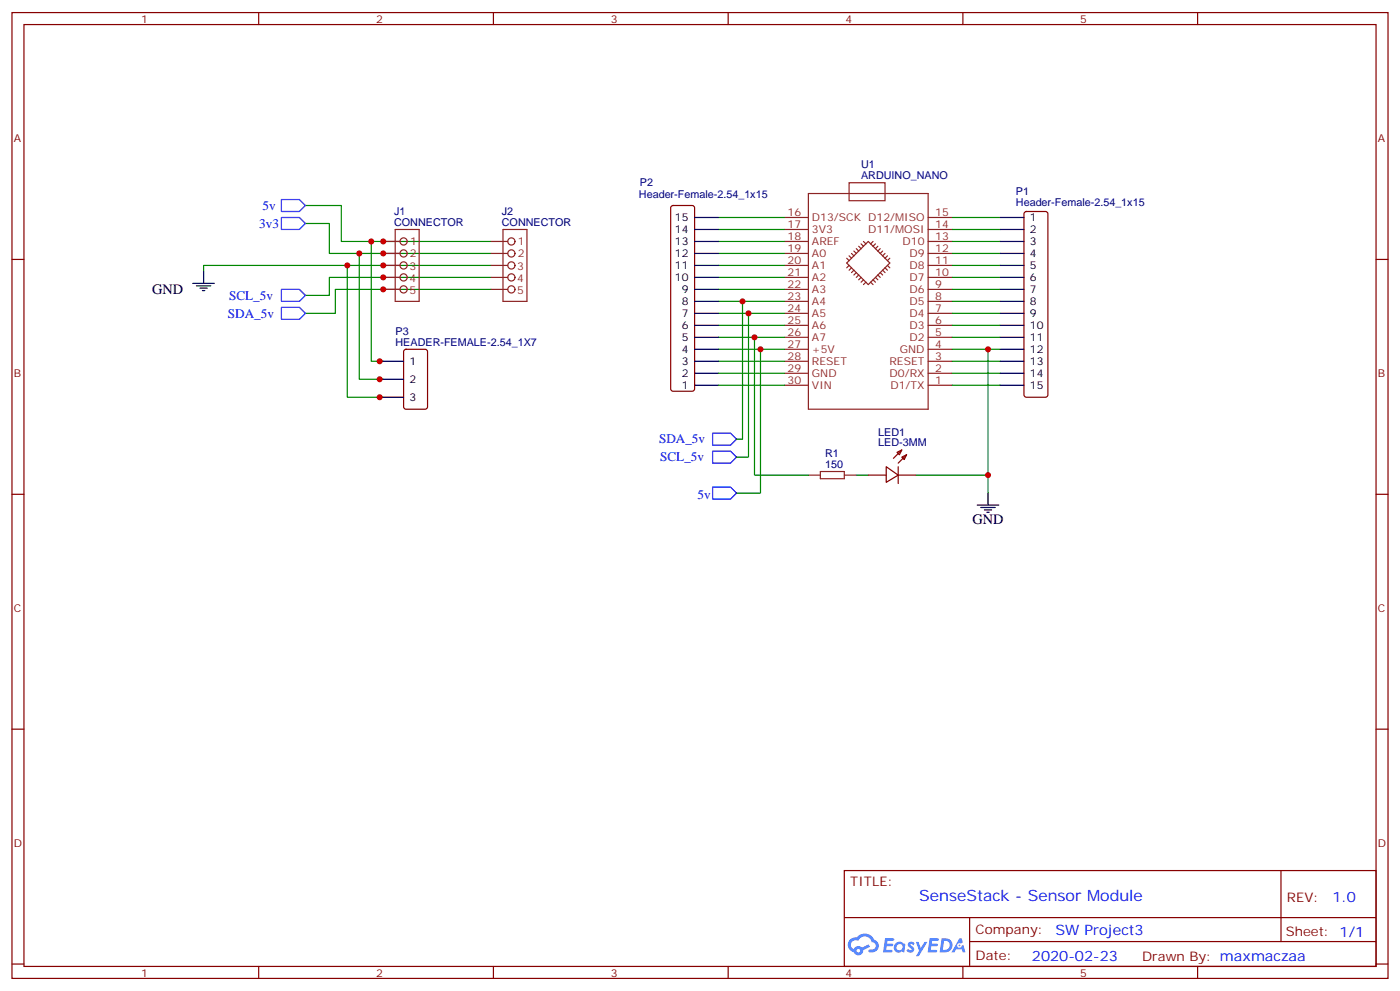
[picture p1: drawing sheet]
<svg xmlns="http://www.w3.org/2000/svg" width="412mm" height="292mm" viewBox="0 0 412 292" stroke-linecap="round" stroke-linejoin="round" font-family="sans-serif">
<g fill="none" stroke="#870000" stroke-width=".35">
<path d="M3.5 3.7h405.4v284.3h-405.4zM7.1 7.2h398.2v277.3h-398.2zM76.2 3.7v3.5M145.3 3.7v3.5M214.5 3.7v3.5M283.6 3.7v3.5M352.8 3.7v3.5M3.5 76.4h3.6M405.3 76.4h3.6M3.5 145.5h3.6M405.3 145.5h3.6M3.5 214.7h3.6"/>
<path d="M405.3 214.7h3.6M248.7 256.3h156.6v28.2h-156.6zM377.3 256.3v20.9M248.7 270.1h156.5M285.6 277.2h119.6M285.6 270.1v14.2M3.5 283.8h3.6M76.2 284.5v3.5M145.3 284.5v3.5M214.5 284.5v3.5M283.6 284.5v3.5M352.8 284.5v3.5"/>
<path d="M405.3 283.8h3.6"/>
</g>
<g fill="#5487ff">
<path d="M267.7 277.5a1.22 1.22 0 0 1 1.7 .2l-.4 .6a.47 .47 0 0 0-.3-.4 .47 .47 0 0 0-.5 .2l.1 .2a1.14 1.14 0 0 1 .8 1.8 1.14 1.14 0 0 1-1.9 0l-.2-.2 .5-.6 .7 .5a.29 .29 0 0 0 .3-.3 .29 .29 0 0 0-.2-.3 1.04 1.04 0 0 1-.6-1.7z"/>
<path d="M260.7 276.2h2.4l.3 .2-.2 .5-1.8 .1-.1 .8h1.5l.3 .4-.3 .4h-1.6l-.2 1.1h1.7l.2 .3-.2 .3-2.6 .1z"/>
<path d="M273.8 276.2h2.4l.3 .2-.1 .5-1.8 .1-.2 .8h1.6l.3 .4-.4 .4-1.6-.1-.1 1.1 1.7 .1 .2 .3-.2 .3-2.6 .1z"/>
<path d="M282.6 276.2h.7l.3 1.3-.6 .3a.69 .69 0 0 0-1 .3 .69 .69 0 0 0 .4 .9 .69 .69 0 0 0 .9-.6l.5-.2 .6 2.2h-.8l-.2-.9h-1.8l-.5 .9h-.8z"/>
<path d="M269.8 277.3h.8l.6 1.8 1.1-1.8h.9l-2.6 4.2h-.8l.9-1.5z"/>
<path d="M277.4 276.2l-.6 4.2h1.3a2.11 2.11 0 0 0 2.5-2.1 2.11 2.11 0 0 0-2.5-2.1zM278.1 277a1.39 1.39 0 0 1 1.7 1.4 1.39 1.39 0 0 1-1.8 1.2h-.3z"/>
<path d="M263.7 277.8a1.54 1.54 0 0 0-.1 2.2 1.54 1.54 0 0 0 2.2 .1l.6 .3 .3-2.3-.2-.3h-.4a1.49 1.49 0 0 0-2.4 0zM264 278.8a.94 .94 0 0 1 1.8 0 .94 .94 0 0 1-1.8 0z"/>
<path d="M250.4 276.6a2.18 2.18 0 0 0 1.1 3.7 1.44 1.44 0 0 0 1.6 .9 1.44 1.44 0 0 0 1.2-1.4l2-1.1-.5-.7-1.9 1a1.47 1.47 0 0 0-2.4 .4 1.39 1.39 0 0 1-.7-1.9 1.39 1.39 0 0 1 2-.5 2.12 2.12 0 0 1 2.2-1.3 2.12 2.12 0 0 1 1.9 1.7 1.14 1.14 0 0 1 1.1 1.4 1.14 1.14 0 0 1-1.7 .7 .43 .43 0 0 0-.5 .4 .43 .43 0 0 0 .4 .5 1.98 1.98 0 0 0 2.5-1.2 1.98 1.98 0 0 0-1.2-2.6 3.1 3.1 0 0 0-5.3-.6l-.9 .1zM252.3 279.9a.55 .55 0 0 1 1.1 0 .55 .55 0 0 1-1.1 0z"/>
<circle cx="282.6" cy="278.3" r=".26"/>
</g>
<g fill="none" stroke="#8c2424" stroke-width=".35">
<path d="M238.1 57h35.3v63.5h-35.3zM250.1 53.8h10.6v5.3h-10.6zM112.9 71.1h4.9M112.9 74.6h4.9M112.9 78.1h4.9M116.4 67.6h7.1v21.1h-7.1zM144.6 71.1h5M144.6 74.6h5M144.6 78.1h5M148.2 67.6h7v21.1h-7zM231.1 67.6h7M231.1 71.1h7"/>
<path d="M231.1 74.6h7M231.1 78.1h7M231.1 64h7M249.4 77.4l6.4-6.3 6.3 6.3-6.3 6.4zM249.4 76l.7 .7M250.1 75.3l.7 .7M250.1 78.1l-.7 .7M250.8 74.6l.7 .7M250.8 78.8l-.7 .8M251.5 73.9l.7 .7M251.5 79.6l-.7 .7M252.2 73.2l.7 .7"/>
<path d="M252.9 72.5l.7 .7M253.6 71.8l.8 .7M254.4 71.1l.7 .7M257.2 71.1l-.7 .7M257.9 71.8l-.7 .7M258.6 72.5l-.7 .7M259.3 73.2l-.7 .7M260 79.6l.7 .7M260 73.9l-.7 .7M260.7 78.8l.7 .8M260.7 74.6l-.7 .7M261.4 78.1l.7 .7"/>
<path d="M261.4 75.3l-.7 .7M262.1 76l-.7 .7M273.4 67.6h7.1M273.4 71.1h7.1M273.4 74.6h7.1M273.4 78.1h7.1M273.4 64h7.1M112.9 81.7h4.9M112.9 85.2h4.9M144.6 81.7h5M144.6 85.2h5M231.1 81.7h7"/>
<path d="M231.1 85.2h7M231.1 88.7h7M231.1 92.3h7M231.1 95.8h7M231.1 99.3h7M252.2 80.3l-.7 .7M252.9 81l-.7 .7M253.6 81.7l-.7 .7M254.4 82.4l-.8 .7M255.1 83.1l-.7 .7M256.5 83.1l.7 .7M257.2 82.4l.7 .7"/>
<path d="M257.9 81.7l.7 .7M258.6 81l.7 .7M259.3 80.3l.7 .7M273.4 81.7h7.1M273.4 85.2h7.1M273.4 88.7h7.1M273.4 92.3h7.1M273.4 95.8h7.1M273.4 99.3h7.1M231.1 102.8h7M231.1 106.4h7M231.1 109.9h7"/>
<path d="M231.1 113.4h7M273.4 102.8h7.1M273.4 106.4h7.1M273.4 109.9h7.1M273.4 113.4h7.1M238.1 139.9h3.6M241.7 138.8h7v2.1h-7zM248.7 139.9h3.5"/>
<circle cx="118.9" cy="74.6" r="1.06"/>
<circle cx="118.9" cy="71.1" r="1.06"/>
<circle cx="118.9" cy="78.1" r="1.06"/>
<circle cx="150.6" cy="71.1" r="1.06"/>
<circle cx="150.6" cy="74.6" r="1.06"/>
<circle cx="150.6" cy="78.1" r="1.06"/>
<circle cx="118.9" cy="85.2" r="1.06"/>
<circle cx="118.9" cy="81.7" r="1.06"/>
<circle cx="150.6" cy="85.2" r="1.06"/>
<circle cx="150.6" cy="81.7" r="1.06"/>
</g>
<g fill="none" stroke="#008700" stroke-width=".35">
<path d="M90 65.8h7v8.8h47.6M90 60.5h10.5v10.6h44.1M102.3 78.1v38.8h10.6M105.8 74.6v37.1h7.1M109.4 71.1v35.3h3.5M144.6 78.1h-84.6v1.8M211.7 64h19.4M211.7 67.6h19.4M211.7 71.1h19.4M211.7 74.6h19.4M211.7 78.1h19.4M280.5 64h14.1"/>
<path d="M280.5 67.6h14.1M280.5 71.1h14.1M280.5 74.6h14.1M280.5 78.1h14.1M144.6 85.2h-45.8v7.1h-8.8M144.6 81.7h-47.6v5.3h-7M211.7 81.7h19.4M211.7 85.2h19.4M211.7 88.7h19.4M211.7 92.3h19.4M211.7 95.8h19.4M211.7 99.3h19.4"/>
<path d="M218.7 88.7v40.6h-1.7M220.5 92.3v42.3h-3.5M222.2 99.3v40.6h15.9M280.5 81.7h14.1M280.5 85.2h14.1M280.5 88.7h14.1M280.5 92.3h14.1M280.5 95.8h14.1M280.5 99.3h14.1M211.7 102.8h19.4M211.7 106.4h19.4M211.7 109.9h19.4"/>
<path d="M211.7 113.4h19.4M224 102.8v42.4h-7M280.5 102.8h14.1M280.5 106.4h14.1M280.5 109.9h14.1M280.5 113.4h14.1M291 102.8v42.4M252.2 139.9h3.6M269.9 139.9h21.1"/>
</g>
<g fill="none" stroke="#000" stroke-width=".35">
<path d="M60 79.9v3.5M204.6 64h7.1M204.6 67.6h7.1M204.6 71.1h7.1M204.6 74.6h7.1M204.6 78.1h7.1M294.6 64h7M294.6 67.6h7M294.6 71.1h7M294.6 74.6h7M294.6 78.1h7M56.8 83.4h6.3"/>
<path d="M57.9 84.1h4.2M58.9 84.8h2.1M59.6 85.5h.7M204.6 81.7h7.1M204.6 85.2h7.1M204.6 88.7h7.1M204.6 92.3h7.1M204.6 95.8h7.1M204.6 99.3h7.1M294.6 81.7h7M294.6 85.2h7M294.6 88.7h7"/>
<path d="M294.6 92.3h7M294.6 95.8h7M294.6 99.3h7M111.8 106.4h7.1M111.8 111.7h7.1M111.8 116.9h7.1M204.6 102.8h7.1M204.6 106.4h7.1M204.6 109.9h7.1M204.6 113.4h7.1M294.6 102.8h7M294.6 106.4h7"/>
<path d="M294.6 109.9h7M294.6 113.4h7M287.9 148.7h6.3M288.9 149.4h4.3M290 150.1h2.1M290.7 150.8h.7M291 145.2v3.5"/>
</g>
<path d="M82.9 58.7h5.3l1.8 1.8-1.8 1.8h-5.3zM82.9 64h5.3l1.8 1.8-1.8 1.8h-5.3zM82.9 85.2h5.3l1.8 1.8-1.8 1.7h-5.3zM82.9 90.5h5.3l1.8 1.8-1.8 1.7h-5.3zM209.9 132.8h5.3l1.8 1.8-1.8 1.7h-5.3zM209.9 127.5h5.3l1.8 1.8-1.8 1.8h-5.3zM209.9 143.4h5.3l1.8 1.8-1.8 1.7h-5.3z" fill="none" stroke="#00f" stroke-width=".35"/>
<path d="M197.8 60.7l.5-.2h5.6l.5 .2 .2 .5v53.3l-.2 .5-.5 .2h-5.6l-.5-.3-.2-.4v-53.3zM301.9 62.5l.4-.2h5.7l.5 .2 .2 .5v53.2l-.3 .5-.4 .2h-5.7l-.5-.2-.2-.5v-53.2zM119.1 103l.5-.2h5.6l.7 .5v16.5l-.4 .6-5.9 .1-.7-.5v-16.5zM255.8 139.9h5.3M261.1 137.4l3.5 2.5-3.5 2.1zM264.2 133.2l1.4-.7-.7 1.4zM264.6 139.9h5.3M264.6 137.4v4.9M265.6 134.6l1.5-.7-.8 1.4zM265.6 132.5l-2.4 2.4M267.1 133.9l-2.5 2.4" fill="none" stroke="#870000" stroke-width=".35"/>
<g fill="#c00">
<circle cx="291" cy="139.9" r=".88"/>
<circle cx="102.3" cy="78.1" r=".88"/>
<circle cx="109.4" cy="71.1" r=".88"/>
<circle cx="224" cy="102.8" r=".88"/>
<circle cx="105.8" cy="74.6" r=".88"/>
<circle cx="220.5" cy="92.3" r=".88"/>
<circle cx="218.7" cy="88.7" r=".88"/>
<circle cx="111.8" cy="116.9" r=".88"/>
<circle cx="111.8" cy="111.7" r=".88"/>
<circle cx="111.8" cy="106.4" r=".88"/>
<circle cx="222.3" cy="99.3" r=".88"/>
<circle cx="291" cy="102.8" r=".88"/>
<circle cx="112.9" cy="71.1" r=".88"/>
<circle cx="112.9" cy="74.6" r=".88"/>
<circle cx="112.9" cy="78.1" r=".88"/>
<circle cx="112.9" cy="81.7" r=".88"/>
<circle cx="112.9" cy="85.2" r=".88"/>
</g>
<text font-size="4.6" fill="#00f" x="270.8" y="265.3">SenseStack - Sensor Module</text>
<g font-size="4.2">
<text x="44.8" y="86.6">GND</text>
<text x="286.5" y="154.3">GND</text>
</g>
<g font-size="4.2" fill="#00f">
<text x="392.5" y="265.6">1.0</text>
<text x="310.9" y="275.1">SW Project3</text>
<text x="304" y="282.9">2020-02-23</text>
</g>
<g font-size="3.9" fill="#00f">
<text x="77.3" y="61.8">5v</text>
<text x="76.4" y="67.1">3v3</text>
<text x="67.5" y="88.2">SCL_5v</text>
<text x="67.1" y="93.5">SDA_5v</text>
<text x="194.1" y="130.5">SDA_5v</text>
<text x="194.5" y="135.8">SCL_5v</text>
<text x="205.5" y="146.9">5v</text>
</g>
<g font-size="3.9" fill="#800">
<text x="250.5" y="260.9">TITLE:</text>
<text x="379.1" y="265.6">REV:</text>
<text x="287.4" y="275.1">Company:</text>
<text x="378.7" y="275.7">Sheet: 1/1</text>
<text x="287.4" y="282.8">Date:</text>
<text x="336.4" y="282.8">Drawn By: maxmaczaa</text>
</g>
<g font-size="3.2" fill="#800">
<text x="41.6" y="6.7">1</text>
<text x="110.8" y="6.7">2</text>
<text x="179.9" y="6.7">3</text>
<text x="249.1" y="6.7">4</text>
<text x="318.2" y="6.7">5</text>
<text x="4.1" y="41.8">A</text>
<text x="405.9" y="41.8">A</text>
<text x="4.1" y="110.9">B</text>
<text x="405.9" y="110.9">B</text>
<text x="4.1" y="180.1">C</text>
<text x="405.9" y="180.1">C</text>
<text x="4.1" y="249.2">D</text>
<text x="405.9" y="249.2">D</text>
<text x="41.6" y="287.5">1</text>
<text x="110.8" y="287.5">2</text>
<text x="179.9" y="287.5">3</text>
<text x="249.1" y="287.5">4</text>
<text x="318.2" y="287.5">5</text>
</g>
<g font-size="3.2" fill="#000080">
<text x="253.7" y="52.7">ARDUINO_NANO</text>
<text x="253.7" y="49.5">U1</text>
<text x="188.2" y="58.2">Header-Female-2.54_1x15</text>
<text x="188.5" y="54.6">P2</text>
<text x="299.3" y="57.5">P1</text>
<text x="116.1" y="63.3">J1</text>
<text x="147.8" y="63.3">J2</text>
<text x="299.3" y="60.7">Header-Female-2.54_1x15</text>
<text x="116.1" y="66.5">CONNECTOR</text>
<text x="147.8" y="66.5">CONNECTOR</text>
<text x="116.5" y="101.8">HEADER-FEMALE-2.54_1X7</text>
<text x="116.5" y="98.6">P3</text>
<text x="258.7" y="131.4">LED-3MM</text>
<text x="258.7" y="128.2">LED1</text>
<text x="243.1" y="137.8">150</text>
<text x="243.1" y="134.6">R1</text>
</g>
<g font-size="3.2">
<text x="198.8" y="65.1">15</text>
<text x="303.4" y="65.1">1</text>
<text x="198.8" y="68.6">14</text>
<text x="303.4" y="68.6">2</text>
<text x="198.8" y="75.7">12</text>
<text x="198.8" y="72.1">13</text>
<text x="303.4" y="72.1">3</text>
<text x="303.4" y="75.7">4</text>
<text x="198.8" y="82.7">10</text>
<text x="198.8" y="79.2">11</text>
<text x="303.4" y="79.2">5</text>
<text x="303.4" y="82.7">6</text>
<text x="200.8" y="89.8">8</text>
<text x="200.8" y="86.3">9</text>
<text x="303.4" y="86.3">7</text>
<text x="303.4" y="89.8">8</text>
<text x="200.8" y="93.3">7</text>
<text x="303.4" y="93.3">9</text>
<text x="200.8" y="100.4">5</text>
<text x="200.8" y="96.8">6</text>
<text x="303.4" y="96.8">10</text>
<text x="303.4" y="100.4">11</text>
<text x="120.6" y="107.4">1</text>
<text x="200.8" y="107.4">3</text>
<text x="200.8" y="103.9">4</text>
<text x="303.4" y="103.9">12</text>
<text x="303.4" y="107.4">13</text>
<text x="120.6" y="112.7">2</text>
<text x="200.8" y="110.9">2</text>
<text x="303.4" y="110.9">14</text>
<text x="120.6" y="118">3</text>
<text x="200.8" y="114.5">1</text>
<text x="303.4" y="114.5">15</text>
</g>
<g font-size="3.2" fill="#8d2323">
<text x="232" y="63.7">16</text>
<text x="239.2" y="65.1">D13/SCK D12/MISO</text>
<text x="275.5" y="63.7">15</text>
<text x="232" y="70.7">18</text>
<text x="232" y="67.2">17</text>
<text x="239.2" y="68.6">3V3</text>
<text x="255.8" y="68.6">D11/MOSI</text>
<text x="275.5" y="67.2">14</text>
<text x="275.5" y="70.7">13</text>
<text x="120.8" y="75.7">2</text>
<text x="120.8" y="72.1">1</text>
<text x="152.5" y="75.7">2</text>
<text x="152.6" y="72.1">1</text>
<text x="232" y="77.8">20</text>
<text x="232" y="74.3">19</text>
<text x="239.2" y="75.7">A0</text>
<text x="239.2" y="72.1">AREF</text>
<text x="265.9" y="72.1">D10</text>
<text x="267.9" y="75.7">D9</text>
<text x="275.5" y="74.3">12</text>
<text x="275.5" y="77.8">11</text>
<text x="120.6" y="79.4">3</text>
<text x="120.6" y="83">4</text>
<text x="152.4" y="79.4">3</text>
<text x="152.4" y="83">4</text>
<text x="232" y="81.3">21</text>
<text x="239.2" y="82.7">A2</text>
<text x="239.2" y="79.2">A1</text>
<text x="267.9" y="79.2">D8</text>
<text x="267.9" y="82.7">D7</text>
<text x="275.5" y="81.3">10</text>
<text x="120.6" y="86.5">5</text>
<text x="152.4" y="86.5">5</text>
<text x="232" y="88.4">23</text>
<text x="232" y="84.8">22</text>
<text x="239.2" y="89.8">A4</text>
<text x="239.2" y="86.3">A3</text>
<text x="267.9" y="86.3">D6</text>
<text x="267.9" y="89.8">D5</text>
<text x="275.5" y="84.8">9</text>
<text x="275.5" y="88.4">8</text>
<text x="232" y="95.4">25</text>
<text x="232" y="91.9">24</text>
<text x="239.2" y="93.3">A5</text>
<text x="267.9" y="93.3">D4</text>
<text x="275.5" y="91.9">7</text>
<text x="275.5" y="95.4">6</text>
<text x="232" y="99">26</text>
<text x="239.2" y="100.4">A7</text>
<text x="239.2" y="96.8">A6</text>
<text x="267.9" y="96.8">D3</text>
<text x="267.9" y="100.4">D2</text>
<text x="275.5" y="99">5</text>
<text x="232" y="106">28</text>
<text x="232" y="102.5">27</text>
<text x="239.2" y="107.4">RESET</text>
<text x="239.2" y="103.9">+5V</text>
<text x="262" y="107.4">RESET</text>
<text x="265.1" y="103.9">GND</text>
<text x="275.5" y="102.5">4</text>
<text x="275.5" y="106">3</text>
<text x="232" y="113.1">30</text>
<text x="232" y="109.5">29</text>
<text x="239.2" y="110.9">GND</text>
<text x="262.1" y="110.9">D0/RX</text>
<text x="275.5" y="109.5">2</text>
<text x="275.5" y="113.1">1</text>
<text x="239.2" y="114.5">VIN</text>
<text x="262.3" y="114.5">D1/TX</text>
</g>
</svg>
